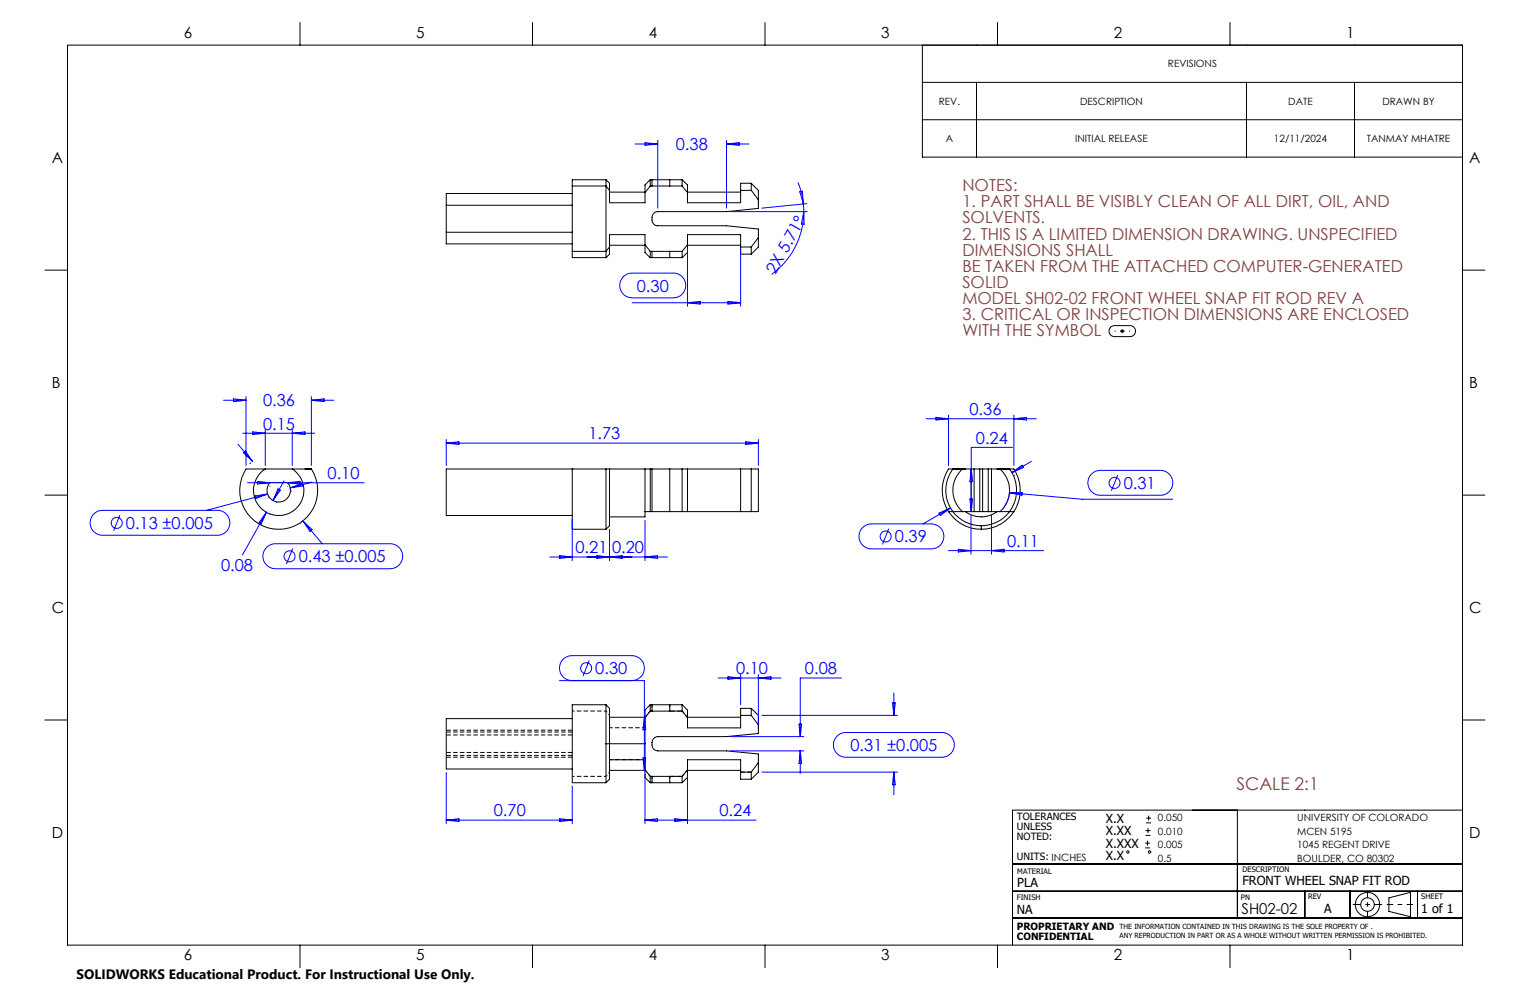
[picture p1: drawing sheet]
<svg xmlns="http://www.w3.org/2000/svg" width="432mm" height="279mm" viewBox="0 0 432 279" stroke-linecap="round" stroke-linejoin="round" font-family="sans-serif">
<g fill="none" stroke="#000" stroke-width=".28">
<path d="M19 12.7h393.7v254h-393.7zM84.7 6.4v6.3M150.3 6.4v6.3M215.9 6.4v6.3M260.3 12.7v31.6h152.4M281.5 6.4v6.3M347.1 6.4v6.3M260.3 23.2h152.4M260.3 33.8h152.4M275.6 23.2v21.1M351.8 23.2v21.1M382.3 23.2v21.1"/>
<path d="M125.9 57.9h35.6M125.9 57.9v7.6M161.5 52.5h9.5M161.5 54.6h-35.6v3.3M161.5 52.5v18.4M171 50.7v1.8M171 50.7h-9.5v1.8M171 50.7l1 1M171 52.5v18.4M171 52.5l1 1.2M172 51.8v1.9M172 53.7v3.5h10v-2.8"/>
<path d="M172 54.2h10M183.5 52.5h.5M183.5 50.7l-1.5 1.5v2.2M183.5 50.7v1.8M183.5 50.7h9M183.5 52.5l-1.5 1.9M184 52.5h5M184 50.7v1.8M189 52.5h3.5M189 50.7v1.8M192.5 50.7v1.8M192.5 50.7l1.5 1.5v2.2"/>
<path d="M192.5 52.5l1.5 1.9M194 54.2h15M209 53.7v3.5h-15v-2.8M209 51.8v1.9M209 51.7h3M209 53.7h3M212 53.7l2 2.7M212 53.7v-1.9l2 1.9v2.7M214 56.4v2.4l-9 .9h-18.7a2.08 2.08 0 0 0-2.3 1.3 2.08 2.08 0 0 0 .7 2.5l.9 .2h19.4l9 .9v2.4M12.7 76.2h6.3M125.9 65.5v3.3h35.6M125.9 65.5h35.6"/>
<path d="M161.5 70.9h9.5M161.5 70.9v1.8h9.5v-1.8M172 69.7v2l-1 1M172 69.2h10M172 69.7l-1 1.2M182 69.1v-2.9h-10v3.5M182 69.1v2.1l1.5 1.5M182 69.1l1.5 1.8M183.5 70.9h.5M183.5 70.9v1.8h9v-1.8M184 70.9h5M184 70.9v1.8"/>
<path d="M189 70.9h3.5M189 70.9v1.8M194 69.1v-2.9h15v3.5M194 69.1v2.1l-1.5 1.5M194 69.2h15M194 69.1l-1.5 1.8M209 69.7v2h3M209 69.7h3M212 69.7v2M214 67l-2 2.7M214 67v2.7l-2 2M412.7 76.2h6.4"/>
<path d="M313.5 92.3l.9-.4h4.5a1.55 1.55 0 0 1 1.6 1.6 1.55 1.55 0 0 1-1.6 1.5h-4.4a1.56 1.56 0 0 1-1.4-1 1.56 1.56 0 0 1 .4-1.7zM316.2 93.5h1M316.4 93.1l.7 .7M316.7 93v.9M317.1 93.1l-.7 .7M12.7 139.7h6.3M69.4 132.4h18.5a11 11 0 0 1-9.2 17 11 11 0 0 1-9.3-17zM74.9 132.4a7.1 7.1 0 0 0-1.6 10.6 7.1 7.1 0 0 0 10.8 0 7.1 7.1 0 0 0-1.6-10.6M76.2 136.2h4.9a3.3 3.3 0 0 1-.1 4.6 3.3 3.3 0 0 1-4.6 0 3.3 3.3 0 0 1-.2-4.6zM161.5 132.4v17h9.5M161.5 132.4h9.5M161.5 132.4h-35.6v13.1h35.6"/>
<path d="M161.5 132.4h.1M171 132.4v17M171 132.4h1M172 132.4v16l-1 1M172 132.4h10M182 132.4v12M182 132.4h1.5M183.5 132.4h.5M183.5 132.4v12M184 132.4v12M184 132.4h5M189 132.4h3.5"/>
<path d="M189 132.4v12M192.5 132.4v12M192.5 132.4h1.5M194 132.4v12M194 132.4h15M209 132.4v12M209 132.4h3M212 132.4h2v12h-2M212 132.4v12M268.9 132.4h-1.2a11 11 0 0 0 0 12h1.2M268.9 132.4h2.7a8 8 0 0 0 0 12M268.9 132.4a10 10 0 0 0 0 12"/>
<path d="M268.9 132.4h5.1M274 132.4v12M274 132.4h.9M274.9 132.4v12M274.9 132.4h1.6M276.5 132.4v12M276.5 132.4h.8M277.3 132.4v12M277.3 132.4h1.6M278.9 132.4v12M278.9 132.4h.9M279.8 132.4v12"/>
<path d="M279.8 132.4h5.1M284.9 132.4h-2.7a8.1 8.1 0 0 1 0 12M284.9 132.4a10 10 0 0 1 0 12M285 132.4h1.1a11 11 0 0 1 0 12M412.7 139.7h6.4M182 144.4v1.5h-10M182 144.4h1.5M183.5 144.4h.5M184 144.4h5M189 144.4h3.5M192.5 144.4h1.5M194 144.4h15"/>
<path d="M209 144.4h3M267.7 144.4a10.8 10.8 0 0 0 9.2 5M268.9 144.4h2.7M268.9 144.4a9.9 9.9 0 0 0 8 4M271.6 144.4h2.4M272.4 144.4a7.6 7.6 0 0 0 9 0M274 144.4h.9M274.9 144.4h1.6M276.5 144.4h.8M276.9 148.4v1M277.3 144.4h1.6M278.9 144.4h.9"/>
<path d="M279.8 144.4h2.4M282.2 144.4h2.7M284.9 144.4a9.8 9.8 0 0 1-8 4M285 144.4h1.1M286.1 144.4a10.8 10.8 0 0 1-9.2 5M171 198.9h-9.5v22h9.5M171 198.9v11M171 198.9l1 1v10M183.5 198.9v1.8M183.5 198.9l-1.5 1.5v2.1M183.5 198.9h9M184 198.9v1.8"/>
<path d="M189 198.9v1.8M192.5 198.9v1.8M192.5 198.9l1.5 1.5v2.1M212 199.9v2M212 199.9l2 2v2.7M212 199.9h-3v2M12.7 203.2h6.3M161.5 202.8h-35.6v14.2h35.6M171 209.9v11M171 209.9h1M172 209.9v10l-1 1M172 209.9h10"/>
<path d="M172 214.4h10M172 217.4h10M172 202.4h10M182 202.5v7.4M182 209.9v4.5M182 217.3v2.1l1.5 1.5M182 217.3l1.5 1.8M182 214.4v2.9M183.5 219.1h.5M183.5 200.7h.5M183.5 219.1v1.8M183.5 200.7l-1.5 1.8"/>
<path d="M184 219.1h5M184 200.7h5M184 219.1v1.8M189 219.1h3.5M189 200.7h3.5M189 219.1v1.8M192.5 219.1v1.8M192.5 200.7l1.5 1.8M194 217.3v-2.9h15v3.5M194 217.4h15M194 217.3v2.1l-1.5 1.5M194 202.4h15"/>
<path d="M194 217.3l-1.5 1.8M209 217.9h3M209 201.9v3.5h-15v-2.9M209 201.9h3M209 217.9v2M209 219.9h3M212 201.9l2 2.7M214 204.6v2.4l-9 .9h-18.3a2.12 2.12 0 0 0-2.6 1.2 2.12 2.12 0 0 0 1 2.7l19.9 .1 9 .9v2.4M214 215.2l-2 2.7M214 215.2v2.7l-2 2v-2M412.7 203.2h6.4M183.5 220.9h9"/>
<path d="M323.2 239.3h1.3M323.2 237.9h1.3M323.3 235.8h1.4M323.3 234.4h1.4M323.5 232.2h1.3M323.5 230.9h1.3M323.8 237.2v1.4M324 233.7v1.4M324.2 230.2v1.4M349.2 228.6v30.5M412.7 228.6h-126.9v38.1M285.8 259.1h126.9"/>
<path d="M285.8 251.5h126.9M285.8 243.8h126.9M368.3 251.5v7.6M381 251.5v7.6M392 253.4l6.1-1.6v6.9l-6.1-1.5zM400 251.5v7.6M84.7 266.7v6.4M150.3 266.7v6.4M215.9 266.7v6.4M281.5 266.7v6.4M347.1 266.7v6.4"/>
<circle cx="318.3" cy="240.4" r=".34"/>
<circle cx="324.4" cy="240.4" r=".34"/>
<circle cx="385.9" cy="255.3" r="3.4"/>
<circle cx="385.9" cy="255.3" r="1.91"/>
</g>
<path d="M381.8 255.3h8.3" fill="none" stroke="#000" stroke-width=".28" stroke-dasharray="15.2 1.3 1.3 1.3" stroke-dashoffset="13" stroke-linecap="butt"/>
<path d="M386 251.5v7.6" fill="none" stroke="#000" stroke-width=".28" stroke-dasharray="15.2 1.3 1.3 1.3" stroke-dashoffset="13.3" stroke-linecap="butt"/>
<path d="M391.4 255.3h7.4" fill="none" stroke="#000" stroke-width=".28" stroke-dasharray="15.2 1.3 1.3 1.3" stroke-dashoffset="13.4" stroke-linecap="butt"/>
<path d="M171 200.7h-9.5M171 219.1h-9.5" fill="none" stroke="#000" stroke-width=".28" stroke-dasharray="1.3 .6" stroke-dashoffset=".6" stroke-linecap="butt"/>
<path d="M171 219.1l1-1.2M172 201.9l-1-1.2" fill="none" stroke="#000" stroke-width=".28" stroke-dasharray="1.3 .6" stroke-dashoffset=".8" stroke-linecap="butt"/>
<path d="M172 205.4h10M172 214.4h10M182 217.3l1.5 1.8M183.5 200.7l-1.5 1.8M192.5 219.1l1.5-1.8M194 202.5l-1.5-1.8" fill="none" stroke="#000" stroke-width=".28" stroke-dasharray="1.3 .6" stroke-dashoffset=".4" stroke-linecap="butt"/>
<path d="M172 202.4v3M172 214.4v3M182 202.4v3M182 214.4v3M209 217.9h3" fill="none" stroke="#000" stroke-width=".28" stroke-dasharray="1.3 .6" stroke-dashoffset=".1" stroke-linecap="butt"/>
<path d="M126 213.7h35.5M126 206.1h35.5M126 207.4h35.5M126 212.4h35.5M126 213.2h35.5M161.5 206.6h-35.5M183.5 219.1h.5M184 200.7h-.5M194 202.4v.1M194 217.3v.1" fill="none" stroke="#000" stroke-width=".28" stroke-dasharray="1.3 .6" stroke-linecap="butt"/>
<path d="M189 219.1h3.5M192.5 200.7h-3.5" fill="none" stroke="#000" stroke-width=".28" stroke-dasharray="1.3 .6" stroke-dashoffset="-.2" stroke-linecap="butt"/>
<path d="M184 200.7v-1.8M189 200.7v-1.8M184 220.9v-1.8M189 220.9v-1.8" fill="none" stroke="#000" stroke-width=".28" stroke-dasharray="1.3 .6" stroke-dashoffset=".9" stroke-linecap="butt"/>
<g fill="none" stroke="#00f" stroke-width=".28">
<path d="M185.6 39.6v19.1M205 39.6v19.1M179.3 40.6h6.3M182.1 40.3l3.5 .3-3.5 .4zM205 40.6h6.4M205 40.6l3.6-.3v.7zM206 59.7h21.8M225.2 51.5l1.1 3.3 .4 2.7M225.7 54.1l.7-.1 .3 3.5zM226.7 57.5l.1 2.2M226.8 59.7a21.8 21.8 0 0 1-9 17.7M226.8 59.7l.1 3.6-.7-.1z"/>
<path d="M227.7 57.5l-12.7 1.2M176 78l.8-.6 1.3-.3h11.9a3.5 3.5 0 0 1 3.5 3.5 3.5 3.5 0 0 1-3.5 3.5h-11.6a3.5 3.5 0 0 1-3.2-2.2 3.5 3.5 0 0 1 .8-3.9zM194 70.2v16.2M209 70.2v16.2M178.4 85.4h30.6M194 85.4l3.6-.3v.7zM205.5 85.1l3.5 .3-3.5 .4zM63.1 113h6.3M65.9 112.6l3.5 .4-3.5 .3zM69.4 111.9v19.5M87.9 111.9v19.5M87.9 113h6.3"/>
<path d="M87.9 113l3.5-.4v.7zM261.3 118.2h31.2M264.2 117.8l3.5 .4-3.5 .3zM267.7 117.2v14.2M286.1 117.2v14.2M286.1 118.2l3.6-.4v.7zM67.2 125.4l4.1 4.8M68.5 122.3h20.3M68.7 127.8l.6-.5 2 2.9zM69.8 136.2h33M70.8 130.6l-.3 .3M71.3 121.9l3.6 .4-3.6 .3z"/>
<path d="M72 139.9l3.5-.5-3.3 1.3zM72.6 135.9l3.6 .3-3.6 .4zM74.9 121.2v10.2M75.5 139.4l-17.2 4.6M76.2 137.2h.1M78.5 138l.6 .4-2.1 2.9zM80.2 135.7l-3.2 5.6M81.1 137.2h.1M81.1 136.2l3.6-.3v.7zM81.9 137.7l3.3-1.3 .2 .8zM82.1 138.5l.1 .2M82.5 121.2v10.2"/>
<path d="M82.5 122.3l3.5-.4v.7zM88 136.1l-6.1 1.6M125.9 124v7.4M125.9 125.1h88.1M125.9 125.1l3.6-.4v.7zM210.5 124.7l3.5 .4-3.5 .3zM214 124v7.4M274.1 132.4l.4 3.5h-.8zM275 132.4h.1M284.9 138.1l-.4 2.8-.4 1.1-1.2 1.7M284.9 139.1l20.5 1.8h25.6M284.9 139.1l3.6-.1-.1 .8z"/>
<path d="M285.6 133.4l2.9-2.1 .4 .6zM285.8 126.3h-11.7v18.1M286.1 134.2h.1M291.1 130.2l-5.5 3.2M307.9 133.9l1.1-.8 1.3-.3h17.2a3.5 3.5 0 0 1 3.5 3.5 3.5 3.5 0 0 1-3.5 3.5h-16.9a3.5 3.5 0 0 1-3.3-2.1 3.5 3.5 0 0 1 .6-3.8zM315.5 134.1l-1.8 4.4M26.3 145.2l1.1-.8 1.3-.4h32.6a3.5 3.5 0 0 1 3.6 3.5 3.5 3.5 0 0 1-3.6 3.6h-32.3a3.5 3.5 0 0 1-3.2-2.1 3.5 3.5 0 0 1 .5-3.8zM33.8 145.3l-1.7 4.5M75.2 144.6l-6.8 12M75.2 144.6l-1.4 3.3-.7-.4zM75.3 154.4l1.1-.7 1-.2h32.7a3.5 3.5 0 0 1 3.5 3.5 3.5 3.5 0 0 1-3.5 3.5h-32.4a3.5 3.5 0 0 1-3.2-2.2 3.5 3.5 0 0 1 .8-3.9zM75.7 140.2l.1 .2"/>
<path d="M76.1 145.1h.1M77.9 141.7h.1M82.6 154.8l-1.8 4.4M85 147.4l-.3 .3M85.5 147l5.4 6.5M85.5 147l2.6 2.5-.6 .5zM155.2 157.2h33.2M158 156.8l3.5 .4-3.5 .4zM161.5 146.5v11.7M168.5 156.8l7.1 .8v-.8l-7.1 .8zM172 149.4v8.8M182 146.9v11.3"/>
<path d="M182 157.2l3.6-.4v.8zM243.5 148.8l1.1-.7 1.4-.3h16.9a3.5 3.5 0 0 1 3.5 3.6 3.5 3.5 0 0 1-3.5 3.5h-16.9a3.5 3.5 0 0 1-3.3-2.2 3.5 3.5 0 0 1 .8-3.9zM250.8 149.2l-1.7 4.4M265 144.8l3.3-1.4-2.9 2.1zM267.7 155.4h26.8M268.3 143.4l-7.8 4.4M268.7 144.3h.1M270.5 155l3.5 .4-3.5 .4zM273.7 140.8h.8l-.4 3.6zM274 145.4v11M279.8 145.4v11M279.8 155.4l3.6-.4v.8z"/>
<path d="M157.9 192.1h24v25.3M161.4 192.1a3.5 3.5 0 0 1-3.5-3.5 3.5 3.5 0 0 1 3.5-3.6h16.9a3.5 3.5 0 0 1 3.6 3.6 3.5 3.5 0 0 1-3.6 3.5M166.3 186.4l-1.8 4.4M202.7 191.3h17.7M205.5 191l3.5 .3-3.5 .4zM209 190.4v8.5M214 190.4v14M214 191.3l3.6-.3v.7zM237.5 191.3h-11.7v16.6M251.9 198.4h.8l-.4 3.5zM252.3 195.5v6.4M125.9 218v14.4"/>
<path d="M180.8 217.4h.2M181.5 213.9h.7l-.3 3.5zM181.9 202.4l.3 3.6h-.7zM182 218.4v14M194 218.4v14M206 207.9h20.9M206 211.9h20.9M215 201.9h38.3M215 217.9h38.3M225.5 204.4h.7l-.4 3.5zM225.8 211.9v6.4M225.8 211.9l.4 3.6h-.7z"/>
<path d="M236.1 207.9l1.1-.8 1.2-.4h27.5a3.5 3.5 0 0 1 3.4 3.5 3.5 3.5 0 0 1-3.4 3.5h-27.2a3.5 3.5 0 0 1-3.2-2.1 3.5 3.5 0 0 1 .6-3.7zM252.3 217.9v6.4M252.3 217.9l.4 3.6h-.8zM125.9 231.5l3.6-.4v.7zM125.9 231.5h35.6M158 231.1l3.5 .4-3.5 .3zM161.5 221.9v10.5M182 231.5l3.6-.4v.7zM182 231.5h31.4M190.5 231.1l3.5 .4-3.5 .3z"/>
<circle cx="314.6" cy="136.3" r="1.56"/>
<circle cx="32.9" cy="147.6" r="1.56"/>
<circle cx="81.7" cy="157" r="1.55"/>
<circle cx="249.9" cy="151.4" r="1.55"/>
<circle cx="165.4" cy="188.6" r="1.55"/>
</g>
<path d="M314.6 93.4h4.3" fill="none" stroke="#000" stroke-width=".28" stroke-dasharray="15.2 1.3 1.3 1.3" stroke-dashoffset="15" stroke-linecap="butt"/>
<text font-size="4.9" fill="#804040" x="348.9" y="223">SCALE 2:1</text>
<g font-size="4.7" fill="#00f">
<text x="190.7" y="42.4">0.38</text>
<text x="218.8" y="77.6" transform="rotate(-61 218.8 77.6)">2X 5.71°</text>
<text x="179.7" y="82.3">0.30</text>
<text x="74.2" y="114.7">0.36</text>
<text x="273.6" y="117.1">0.36</text>
<text x="74.2" y="121.2">0.15</text>
<text x="166.1" y="124">1.73</text>
<text x="275.4" y="125.2">0.24</text>
<text x="92.4" y="135.2">0.10</text>
<text x="317.1" y="138">0.31</text>
<text x="35.5" y="149.3">0.13 ±0.005</text>
<text x="252.5" y="153.1">0.39</text>
<text x="284.2" y="154.4">0.11</text>
<text x="62.4" y="161.1">0.08</text>
<text x="84.3" y="158.7">0.43 ±0.005</text>
<text x="162.4" y="156.2">0.21</text>
<text x="172.7" y="156.2">0.20</text>
<text x="168" y="190.3">0.30</text>
<text x="207.7" y="190.3">0.10</text>
<text x="227.2" y="190.3">0.08</text>
<text x="240" y="212">0.31 ±0.005</text>
<text x="139.3" y="230.4">0.70</text>
<text x="203" y="230.4">0.24</text>
</g>
<g font-size="4.7" fill="#804040">
<text x="271.6" y="54">NOTES:</text>
<text x="271.6" y="58.5">1. PART SHALL BE VISIBLY CLEAN OF ALL DIRT, OIL, AND</text>
<text x="271.6" y="63.1">SOLVENTS.</text>
<text x="271.6" y="67.6">2. THIS IS A LIMITED DIMENSION DRAWING. UNSPECIFIED</text>
<text x="271.6" y="72.1">DIMENSIONS SHALL</text>
<text x="271.6" y="76.6">BE TAKEN FROM THE ATTACHED COMPUTER-GENERATED</text>
<text x="271.6" y="81.2">SOLID</text>
<text x="271.6" y="85.7">MODEL SH02-02 FRONT WHEEL SNAP FIT ROD REV A</text>
<text x="271.6" y="90.2">3. CRITICAL OR INSPECTION DIMENSIONS ARE ENCLOSED</text>
<text x="271.6" y="94.8">WITH THE SYMBOL</text>
</g>
<g font-size="4.3">
<text x="51.9" y="10.7">6</text>
<text x="117.5" y="10.7">5</text>
<text x="183.1" y="10.7">4</text>
<text x="248.7" y="10.7">3</text>
<text x="314.3" y="10.7">2</text>
<text x="379.9" y="10.7">1</text>
<text x="14.6" y="46.1">A</text>
<text x="414.7" y="46.1">A</text>
<text x="14.6" y="109.6">B</text>
<text x="414.7" y="109.6">B</text>
<text x="14.6" y="173.1">C</text>
<text x="414.7" y="173.1">C</text>
<text x="14.6" y="236.6">D</text>
<text x="414.7" y="236.6">D</text>
<text x="51.9" y="270.8">6</text>
<text x="117.5" y="270.8">5</text>
<text x="183.1" y="270.8">4</text>
<text x="248.7" y="270.8">3</text>
<text x="314.3" y="270.8">2</text>
<text x="379.9" y="270.8">1</text>
</g>
<text font-size="4.2" x="350.4" y="257.9">SH02-02</text>
<text font-size="3.8" x="21.6" y="276.3">SOLIDWORKS Educational Product. For Instructional Use Only.</text>
<g font-size="3.5">
<text x="312.1" y="232.2">X.X</text>
<text x="312.1" y="235.8">X.XX</text>
<text x="312.1" y="239.3">X.XXX</text>
<text x="312.1" y="242.8">X.X</text>
<text x="287.1" y="250.3">PLA</text>
<text x="350.7" y="249.8">FRONT WHEEL SNAP FIT ROD</text>
<text x="373.7" y="257.8">A</text>
<text x="401.1" y="257.7">1 of 1</text>
<text x="287" y="258">NA</text>
</g>
<g font-size="2.8">
<text x="329.6" y="19">REVISIONS</text>
<text x="265" y="29.6">REV.</text>
<text x="304.8" y="29.6">DESCRIPTION</text>
<text x="363.6" y="29.6">DATE</text>
<text x="390.1" y="29.6">DRAWN BY</text>
<text x="266.9" y="40.1">A</text>
<text x="303.5" y="40.1">INITIAL RELEASE</text>
<text x="359.5" y="40.1">12/11/2024</text>
<text x="385.7" y="40.1">TANMAY MHATRE</text>
<text x="287" y="231.5">TOLERANCES</text>
<text x="326.8" y="231.7">0.050</text>
<text x="366.1" y="231.7">UNIVERSITY OF COLORADO</text>
<text x="287" y="234.4">UNLESS</text>
<text x="287" y="237.2">NOTED:</text>
<text x="326.8" y="235.5">0.010</text>
<text x="326.8" y="239.4">0.005</text>
<text x="366.1" y="235.5">MCEN 5195</text>
<text x="366.1" y="239.4">1045 REGENT DRIVE</text>
<text x="287" y="242.8">UNITS: INCHES</text>
<text x="326.8" y="243.2">0.5</text>
<text x="366.1" y="243.2">BOULDER, CO 80302</text>
<text x="287" y="262.6">PROPRIETARY AND</text>
<text x="287" y="265.4">CONFIDENTIAL</text>
</g>
<g font-size="2.1">
<text x="287.1" y="246.6">MATERIAL</text>
<text x="350.7" y="246">DESCRIPTION</text>
<text x="287" y="254.1">FINISH</text>
<text x="350.2" y="253.9">PN</text>
<text x="369.2" y="253.9">REV</text>
<text x="401.1" y="253.8">SHEET</text>
</g>
<g font-size="2">
<text x="316" y="262.1">THE INFORMATION CONTAINED IN THIS DRAWING IS THE SOLE PROPERTY OF .</text>
<text x="316" y="264.6">ANY REPRODUCTION IN PART OR AS A WHOLE WITHOUT WRITTEN PERMISSION IS PROHIBITED.</text>
</g>
</svg>
